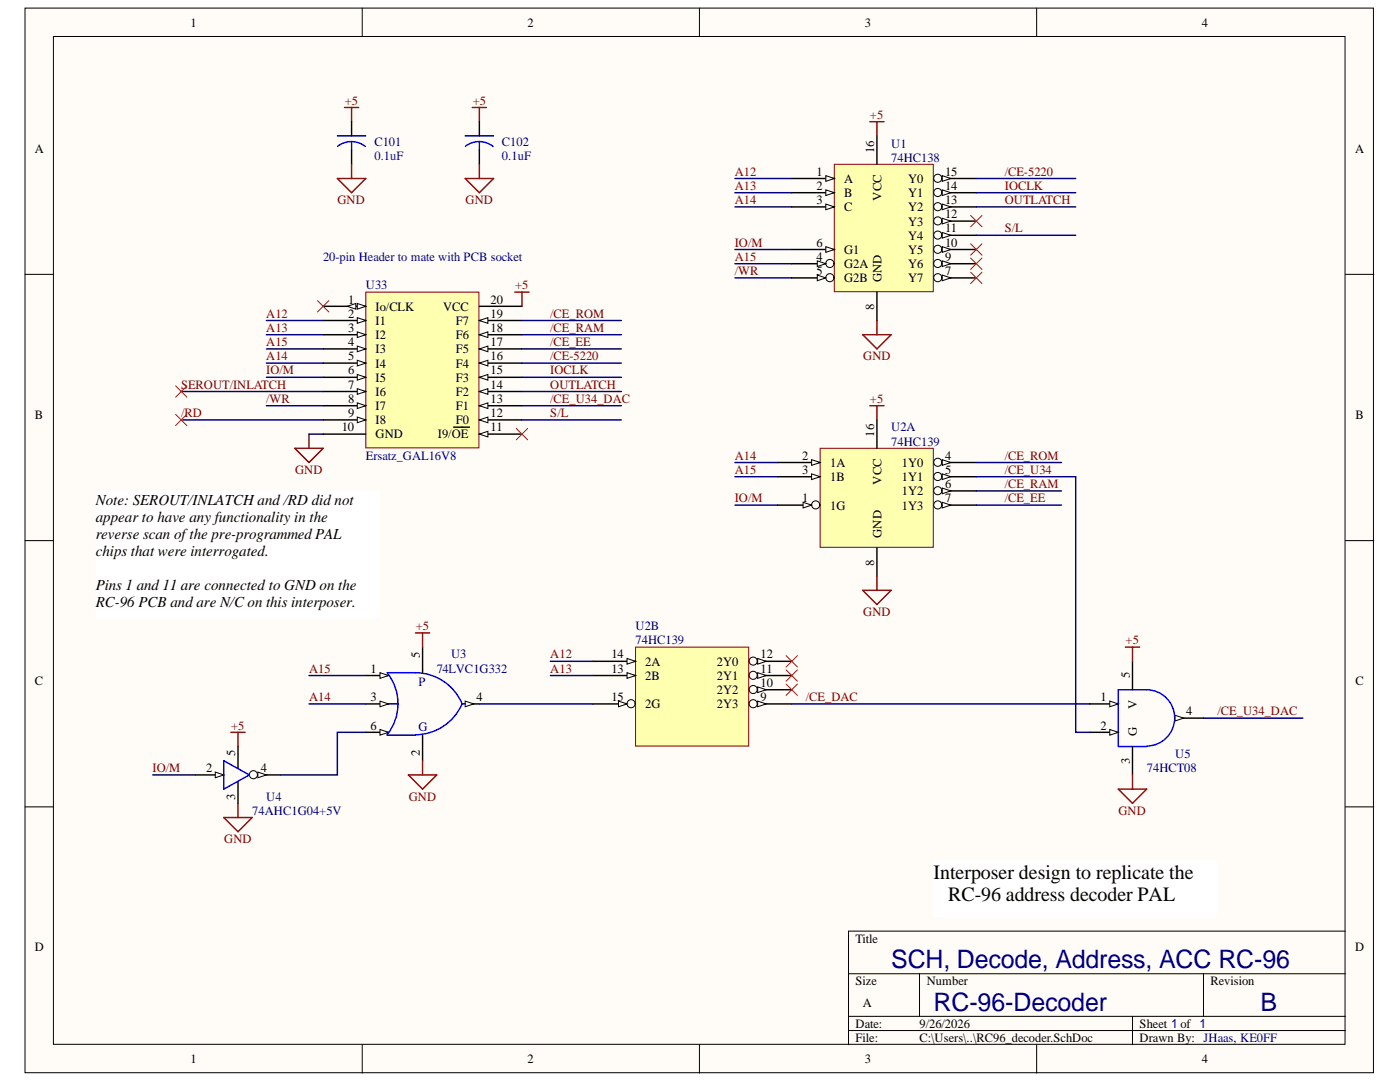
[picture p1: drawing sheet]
<svg xmlns="http://www.w3.org/2000/svg" width="279mm" height="216mm" viewBox="0 0 279 216" stroke-linecap="round" stroke-linejoin="round" font-family="sans-serif">
<g fill="#fffcf8" stroke="#000" stroke-width=".2">
<path d="M5 1.6h269.1v212.4h-269.1z"/>
<path d="M10.7 7.3h257.7v201.1h-257.7z"/>
</g>
<g fill="none" stroke="#000" stroke-width=".2">
<path d="M72.3 1.6v5.7M139.6 1.6v5.7M206.9 1.6v5.7M5 54.7h5.7M268.5 54.7h5.7M5 107.9h5.7M268.5 107.9h5.7M5 161h5.7M268.5 161h5.7M169.3 194.3h99.2M183.5 194.3v8.5M240.2 194.3v8.5"/>
<path d="M268.5 185.8h-99.2v22.7M72.3 208.5v5.6M139.6 208.5v5.6M169.3 202.8h99.2M169.3 205.6h99.2M206.9 208.5v5.6M226 202.8v5.7"/>
</g>
<path d="M166.5 32.8h19.8v25.4h-19.8z" fill="#ffffb0" stroke="#800000" stroke-width=".2"/>
<path d="M158 35.6h8.5" fill="none" stroke="#000" stroke-width=".29"/>
<path d="M164.8 35.1l1.7 .5-1.7 .6z" fill="#fffcf8" stroke="#000" stroke-width=".2"/>
<path d="M158 38.5h8.5" fill="none" stroke="#000" stroke-width=".29"/>
<path d="M164.8 37.9l1.7 .6-1.7 .5z" fill="#fffcf8" stroke="#000" stroke-width=".2"/>
<path d="M158 41.3h8.5" fill="none" stroke="#000" stroke-width=".29"/>
<path d="M164.8 40.7l1.7 .6-1.7 .6z" fill="#fffcf8" stroke="#000" stroke-width=".2"/>
<path d="M158 49.8h8.5" fill="none" stroke="#000" stroke-width=".29"/>
<path d="M164.8 49.2l1.7 .6-1.7 .6z" fill="#fffcf8" stroke="#000" stroke-width=".2"/>
<path d="M158 52.6h8.5" fill="none" stroke="#000" stroke-width=".29"/>
<circle cx="165.6" cy="52.6" r=".81" fill="#fffcf8" stroke="#000" stroke-width=".2"/>
<path d="M163.1 52.1l1.7 .5-1.7 .6z" fill="#fffcf8" stroke="#000" stroke-width=".2"/>
<path d="M158 55.5h8.5" fill="none" stroke="#000" stroke-width=".29"/>
<circle cx="165.6" cy="55.4" r=".81" fill="#fffcf8" stroke="#000" stroke-width=".2"/>
<path d="M163.1 54.9l1.7 .6-1.7 .5z" fill="#fffcf8" stroke="#000" stroke-width=".2"/>
<path d="M186.3 35.6h8.5" fill="none" stroke="#000" stroke-width=".29"/>
<circle cx="187.2" cy="35.6" r=".81" fill="#fffcf8" stroke="#000" stroke-width=".2"/>
<path d="M188 35.1l1.7 .5-1.7 .6z" fill="#fffcf8" stroke="#000" stroke-width=".2"/>
<path d="M186.3 38.5h8.5" fill="none" stroke="#000" stroke-width=".29"/>
<circle cx="187.2" cy="38.4" r=".81" fill="#fffcf8" stroke="#000" stroke-width=".2"/>
<path d="M188 37.9l1.7 .6-1.7 .5z" fill="#fffcf8" stroke="#000" stroke-width=".2"/>
<path d="M186.3 41.3h8.5" fill="none" stroke="#000" stroke-width=".29"/>
<circle cx="187.2" cy="41.2" r=".81" fill="#fffcf8" stroke="#000" stroke-width=".2"/>
<path d="M188 40.7l1.7 .6-1.7 .6z" fill="#fffcf8" stroke="#000" stroke-width=".2"/>
<path d="M186.3 44.1h8.5" fill="none" stroke="#000" stroke-width=".29"/>
<circle cx="187.2" cy="44.1" r=".81" fill="#fffcf8" stroke="#000" stroke-width=".2"/>
<path d="M188 43.6l1.7 .5-1.7 .6z" fill="#fffcf8" stroke="#000" stroke-width=".2"/>
<path d="M186.3 47h8.5" fill="none" stroke="#000" stroke-width=".29"/>
<circle cx="187.2" cy="46.9" r=".81" fill="#fffcf8" stroke="#000" stroke-width=".2"/>
<path d="M188 46.4l1.7 .6-1.7 .5z" fill="#fffcf8" stroke="#000" stroke-width=".2"/>
<path d="M186.3 49.8h8.5" fill="none" stroke="#000" stroke-width=".29"/>
<circle cx="187.2" cy="49.7" r=".81" fill="#fffcf8" stroke="#000" stroke-width=".2"/>
<path d="M188 49.2l1.7 .6-1.7 .6z" fill="#fffcf8" stroke="#000" stroke-width=".2"/>
<path d="M186.3 52.6h8.5" fill="none" stroke="#000" stroke-width=".29"/>
<circle cx="187.2" cy="52.6" r=".81" fill="#fffcf8" stroke="#000" stroke-width=".2"/>
<path d="M188 52.1l1.7 .5-1.7 .6z" fill="#fffcf8" stroke="#000" stroke-width=".2"/>
<path d="M186.3 55.5h8.5" fill="none" stroke="#000" stroke-width=".29"/>
<circle cx="187.2" cy="55.4" r=".81" fill="#fffcf8" stroke="#000" stroke-width=".2"/>
<path d="M188 54.9l1.7 .6-1.7 .5z" fill="#fffcf8" stroke="#000" stroke-width=".2"/>
<path d="M175 27.1v5.7M175 58.3v5.7" fill="none" stroke="#000" stroke-width=".29"/>
<path d="M126.8 129.1h22.6v19.8h-22.6z" fill="#ffffb0" stroke="#800000" stroke-width=".2"/>
<path d="M118.3 132h8.5" fill="none" stroke="#000" stroke-width=".29"/>
<path d="M125.1 131.4l1.7 .6-1.7 .5z" fill="#fffcf8" stroke="#000" stroke-width=".2"/>
<path d="M118.3 134.8h8.5" fill="none" stroke="#000" stroke-width=".29"/>
<path d="M125.1 134.2l1.7 .6-1.7 .6z" fill="#fffcf8" stroke="#000" stroke-width=".2"/>
<path d="M118.3 140.5h8.5" fill="none" stroke="#000" stroke-width=".29"/>
<circle cx="125.9" cy="140.4" r=".81" fill="#fffcf8" stroke="#000" stroke-width=".2"/>
<path d="M123.4 139.9l1.7 .6-1.7 .5z" fill="#fffcf8" stroke="#000" stroke-width=".2"/>
<path d="M149.5 132h8.5" fill="none" stroke="#000" stroke-width=".29"/>
<circle cx="150.3" cy="131.9" r=".81" fill="#fffcf8" stroke="#000" stroke-width=".2"/>
<path d="M151.2 131.4l1.7 .6-1.7 .5z" fill="#fffcf8" stroke="#000" stroke-width=".2"/>
<path d="M149.5 134.8h8.5" fill="none" stroke="#000" stroke-width=".29"/>
<circle cx="150.3" cy="134.8" r=".81" fill="#fffcf8" stroke="#000" stroke-width=".2"/>
<path d="M151.2 134.2l1.7 .6-1.7 .6z" fill="#fffcf8" stroke="#000" stroke-width=".2"/>
<path d="M149.5 137.6h8.5" fill="none" stroke="#000" stroke-width=".29"/>
<circle cx="150.3" cy="137.6" r=".81" fill="#fffcf8" stroke="#000" stroke-width=".2"/>
<path d="M151.2 137.1l1.7 .5-1.7 .6z" fill="#fffcf8" stroke="#000" stroke-width=".2"/>
<path d="M149.5 140.5h8.5" fill="none" stroke="#000" stroke-width=".29"/>
<circle cx="150.3" cy="140.4" r=".81" fill="#fffcf8" stroke="#000" stroke-width=".2"/>
<path d="M151.2 139.9l1.7 .6-1.7 .5z" fill="#fffcf8" stroke="#000" stroke-width=".2"/>
<path d="M163.7 89.5h22.6v19.7h-22.6z" fill="#ffffb0" stroke="#800000" stroke-width=".2"/>
<path d="M155.2 92.3h8.5" fill="none" stroke="#000" stroke-width=".29"/>
<path d="M162 91.7l1.7 .6-1.7 .6z" fill="#fffcf8" stroke="#000" stroke-width=".2"/>
<path d="M155.2 95.1h8.5" fill="none" stroke="#000" stroke-width=".29"/>
<path d="M162 94.6l1.7 .5-1.7 .6z" fill="#fffcf8" stroke="#000" stroke-width=".2"/>
<path d="M155.2 100.8h8.5" fill="none" stroke="#000" stroke-width=".29"/>
<circle cx="162.8" cy="100.7" r=".81" fill="#fffcf8" stroke="#000" stroke-width=".2"/>
<path d="M160.3 100.2l1.7 .6-1.7 .6z" fill="#fffcf8" stroke="#000" stroke-width=".2"/>
<path d="M186.3 92.3h8.5" fill="none" stroke="#000" stroke-width=".29"/>
<circle cx="187.2" cy="92.2" r=".81" fill="#fffcf8" stroke="#000" stroke-width=".2"/>
<path d="M188 91.7l1.7 .6-1.7 .6z" fill="#fffcf8" stroke="#000" stroke-width=".2"/>
<path d="M186.3 95.1h8.5" fill="none" stroke="#000" stroke-width=".29"/>
<circle cx="187.2" cy="95.1" r=".81" fill="#fffcf8" stroke="#000" stroke-width=".2"/>
<path d="M188 94.6l1.7 .5-1.7 .6z" fill="#fffcf8" stroke="#000" stroke-width=".2"/>
<path d="M186.3 98h8.5" fill="none" stroke="#000" stroke-width=".29"/>
<circle cx="187.2" cy="97.9" r=".81" fill="#fffcf8" stroke="#000" stroke-width=".2"/>
<path d="M188 97.4l1.7 .6-1.7 .5z" fill="#fffcf8" stroke="#000" stroke-width=".2"/>
<path d="M186.3 100.8h8.5" fill="none" stroke="#000" stroke-width=".29"/>
<circle cx="187.2" cy="100.7" r=".81" fill="#fffcf8" stroke="#000" stroke-width=".2"/>
<path d="M188 100.2l1.7 .6-1.7 .6z" fill="#fffcf8" stroke="#000" stroke-width=".2"/>
<path d="M175 83.8v5.7M175 109.3v5.7M73 134.8h4.5" fill="none" stroke="#000" stroke-width=".29"/>
<path d="M75.8 134.2l1.7 .6-1.7 .6z" fill="#fffcf8" stroke="#000" stroke-width=".2"/>
<path d="M73 146.1h4.5" fill="none" stroke="#000" stroke-width=".29"/>
<path d="M75.8 145.6l1.7 .5-1.7 .6z" fill="#fffcf8" stroke="#000" stroke-width=".2"/>
<path d="M92.8 140.5h2.9" fill="none" stroke="#000" stroke-width=".29"/>
<path d="M92.8 139.9l1.7 .6-1.7 .5z" fill="#fffcf8" stroke="#000" stroke-width=".2"/>
<path d="M77.2 134.2h5.7a10.2 10.2 0 0 1 9.3 6.3M77.3 134.3a9.9 9.9 0 0 1-.1 12.3M77.2 140.5h2.3" fill="none" stroke="#00f" stroke-width=".29"/>
<path d="M73 140.5h4.5" fill="none" stroke="#000" stroke-width=".29"/>
<path d="M75.8 139.9l1.7 .6-1.7 .5z" fill="#fffcf8" stroke="#000" stroke-width=".2"/>
<path d="M77.2 146.7h5.7M92.2 140.5a10.2 10.2 0 0 1-9.3 6.1M92.3 140.5h.5" fill="none" stroke="#00f" stroke-width=".29"/>
<path d="M84.3 129.1v5.1M39 154.6h5.7M84.3 146.7v5.1" fill="none" stroke="#000" stroke-width=".29"/>
<path d="M43 154.1l1.7 .5-1.7 .6z" fill="#fffcf8" stroke="#000" stroke-width=".2"/>
<path d="M49.8 154.6h6.2" fill="none" stroke="#000" stroke-width=".29"/>
<circle cx="50.6" cy="154.6" r=".81" fill="#fffcf8" stroke="#000" stroke-width=".2"/>
<path d="M51.5 154.1l1.7 .5-1.7 .6z" fill="#fffcf8" stroke="#000" stroke-width=".2"/>
<path d="M70.2 24.3v2.8M70.2 30v2.8M95.7 24.3v2.8M95.7 30v2.8M47.5 149v4.2M47.5 156v4.3" fill="none" stroke="#000" stroke-width=".29"/>
<path d="M67.3 27.1h5.7M70.2 28.3l1.4 .2 1.3 .7M70.2 28.3l-1.5 .2-1.3 .7M70.2 28.3v1.7M92.8 27.1h5.7M95.7 28.3l1.4 .2 1.3 .7M95.7 28.3l-1.5 .2-1.3 .7M95.7 28.3v1.7M44.7 151.8l5.1 2.8-5.1 2.9z" fill="none" stroke="#00f" stroke-width=".29"/>
<g fill="none" stroke="#800000" stroke-width=".29">
<path d="M67.3 35.6h5.7l-2.8 2.9zM68.7 21.5h2.9M70.2 21.5v2.8M70.2 32.8v2.8M92.8 35.6h5.7l-2.8 2.9zM94.3 21.5h2.8M95.7 21.5v2.8M95.7 32.8v2.8M173.6 24.3h2.8M175 24.3v2.8M172.2 66.8h5.6l-2.8 2.8zM175 64v2.8"/>
<path d="M173.6 81h2.8M175 81v2.8M172.2 117.8h5.6l-2.8 2.8zM175 115v2.8M82.9 126.3h2.8M84.3 126.3v2.8M46.1 146.1h2.8M47.5 146.1v2.9M81.5 154.6h5.7l-2.9 2.9zM84.3 151.8v2.8M44.7 163.1h5.6l-2.8 2.9zM47.5 160.3v2.8"/>
</g>
<path d="M73 58.3h22.6v31.1h-22.6z" fill="#ffffb0" stroke="#800000" stroke-width=".2"/>
<path d="M64.5 61.1h8.5" fill="none" stroke="#000" stroke-width=".29"/>
<g fill="#fffcf8" stroke="#000" stroke-width=".2">
<path d="M71.3 60.6l1.7 .5-1.7 .6z"/>
<path d="M69.3 61.1l1.7-.5v1.1z"/>
</g>
<path d="M64.5 64h8.5" fill="none" stroke="#000" stroke-width=".29"/>
<path d="M71.3 63.4l1.7 .6-1.7 .5z" fill="#fffcf8" stroke="#000" stroke-width=".2"/>
<path d="M64.5 66.8h8.5" fill="none" stroke="#000" stroke-width=".29"/>
<path d="M71.3 66.2l1.7 .6-1.7 .6z" fill="#fffcf8" stroke="#000" stroke-width=".2"/>
<path d="M64.5 69.6h8.5" fill="none" stroke="#000" stroke-width=".29"/>
<path d="M71.3 69.1l1.7 .5-1.7 .6z" fill="#fffcf8" stroke="#000" stroke-width=".2"/>
<path d="M64.5 72.5h8.5" fill="none" stroke="#000" stroke-width=".29"/>
<path d="M71.3 71.9l1.7 .6-1.7 .5z" fill="#fffcf8" stroke="#000" stroke-width=".2"/>
<path d="M64.5 75.3h8.5" fill="none" stroke="#000" stroke-width=".29"/>
<path d="M71.3 74.7l1.7 .6-1.7 .6z" fill="#fffcf8" stroke="#000" stroke-width=".2"/>
<path d="M64.5 78.1h8.5" fill="none" stroke="#000" stroke-width=".29"/>
<path d="M71.3 77.6l1.7 .5-1.7 .6z" fill="#fffcf8" stroke="#000" stroke-width=".2"/>
<path d="M64.5 81h8.5" fill="none" stroke="#000" stroke-width=".29"/>
<path d="M71.3 80.4l1.7 .6-1.7 .5z" fill="#fffcf8" stroke="#000" stroke-width=".2"/>
<path d="M64.5 83.8h8.5" fill="none" stroke="#000" stroke-width=".29"/>
<path d="M71.3 83.2l1.7 .6-1.7 .6z" fill="#fffcf8" stroke="#000" stroke-width=".2"/>
<path d="M64.5 86.6h8.5M95.7 86.6h8.5" fill="none" stroke="#000" stroke-width=".29"/>
<path d="M95.7 86.6l1.7-.5v1.1z" fill="#fffcf8" stroke="#000" stroke-width=".2"/>
<path d="M90.5 85.2h3.2M95.7 83.8h8.5" fill="none" stroke="#000" stroke-width=".29"/>
<path d="M95.7 83.8l1.7-.6v1.2z" fill="#fffcf8" stroke="#000" stroke-width=".2"/>
<path d="M95.7 81h8.5" fill="none" stroke="#000" stroke-width=".29"/>
<path d="M95.7 81l1.7-.6v1.1z" fill="#fffcf8" stroke="#000" stroke-width=".2"/>
<path d="M95.7 78.1h8.5" fill="none" stroke="#000" stroke-width=".29"/>
<path d="M95.7 78.1l1.7-.5v1.1z" fill="#fffcf8" stroke="#000" stroke-width=".2"/>
<path d="M95.7 75.3h8.5" fill="none" stroke="#000" stroke-width=".29"/>
<path d="M95.7 75.3l1.7-.6v1.2z" fill="#fffcf8" stroke="#000" stroke-width=".2"/>
<path d="M95.7 72.5h8.5" fill="none" stroke="#000" stroke-width=".29"/>
<path d="M95.7 72.5l1.7-.6v1.1z" fill="#fffcf8" stroke="#000" stroke-width=".2"/>
<path d="M95.7 69.6h8.5" fill="none" stroke="#000" stroke-width=".29"/>
<path d="M95.7 69.6l1.7-.5v1.1z" fill="#fffcf8" stroke="#000" stroke-width=".2"/>
<path d="M95.7 66.8h8.5" fill="none" stroke="#000" stroke-width=".29"/>
<path d="M95.7 66.8l1.7-.6v1.2z" fill="#fffcf8" stroke="#000" stroke-width=".2"/>
<path d="M95.7 64h8.5" fill="none" stroke="#000" stroke-width=".29"/>
<path d="M95.7 64l1.7-.6v1.1z" fill="#fffcf8" stroke="#000" stroke-width=".2"/>
<path d="M95.7 61.1h8.5M217.5 140.5h5.7" fill="none" stroke="#000" stroke-width=".29"/>
<g fill="none" stroke="#000080" stroke-width=".29">
<path d="M146.7 38.5h11.3M146.7 35.6h11.3M194.8 38.5h19.9M194.8 35.6h19.9M146.7 55.5h11.3M146.7 52.6h11.3M146.7 49.8h11.3M146.7 41.3h11.3M194.8 41.3h19.9M194.8 47h19.9M36.2 78.1h28.3M53.2 75.3h11.3"/>
<path d="M53.2 64h11.3M53.2 66.8h11.3M53.2 69.6h11.3M53.2 72.5h11.3M104.2 75.3h19.8M104.2 64h19.8M104.2 66.8h19.8M104.2 69.6h19.8M104.2 72.5h19.8M104.2 78.1h19.8M36.2 83.8h28.3M53.2 81h11.3"/>
<path d="M61.7 86.6h2.8M104.2 81h19.8M104.2 83.8h19.8M146.7 92.3h8.5M146.7 95.1h8.5M194.8 98h17M194.8 92.3h17M146.7 100.8h8.5M194.8 100.8h17M61.7 134.8h11.3M109.8 134.8h8.5M109.8 132h8.5"/>
<path d="M30.5 154.6h8.5M61.7 140.5h11.3M73 146.1h-5.7v8.5h-11.3M95.7 140.5h22.6M158 140.5h59.5"/>
</g>
<path d="M102.8 58.3h2.8M104.2 58.3v2.8M58.8 89.5h5.7l-2.8 2.8zM61.7 86.6v2.9" fill="none" stroke="#800000" stroke-width=".29"/>
<g fill="none" stroke="#f00" stroke-width=".2">
<path d="M63.4 60l2.2 2.3M65.6 60l-2.2 2.3M193.7 54.3l2.3 2.3M193.7 51.5l2.3 2.3M193.7 48.7l2.3 2.2M193.7 43l2.3 2.3M196 54.3l-2.3 2.3M196 51.5l-2.3 2.3M196 48.7l-2.3 2.2M196 43l-2.3 2.3M35 77l2.3 2.3M37.3 77l-2.3 2.3"/>
<path d="M35 82.7l2.3 2.2M37.3 82.7l-2.3 2.2M103 85.5l2.3 2.3M105.3 85.5l-2.3 2.3M156.9 130.8l2.2 2.3M156.9 133.7l2.2 2.2M156.9 136.5l2.2 2.3M159.1 130.8l-2.2 2.3M159.1 133.7l-2.2 2.2M159.1 136.5l-2.2 2.3"/>
</g>
<path d="M228.8 148.9a5.6 5.6 0 0 0 5.6-5.6 5.6 5.6 0 0 0-5.6-5.7h-5.6v11.4h5.6" fill="none" stroke="#00f" stroke-width=".29"/>
<path d="M221.5 139.9l1.7 .6-1.7 .5z" fill="#fffcf8" stroke="#000" stroke-width=".2"/>
<path d="M217.5 146.1h5.7" fill="none" stroke="#000" stroke-width=".29"/>
<path d="M221.5 145.6l1.7 .5-1.7 .6z" fill="#fffcf8" stroke="#000" stroke-width=".2"/>
<path d="M234.5 143.3h5.7" fill="none" stroke="#000" stroke-width=".29"/>
<path d="M234.5 142.7l1.7 .6-1.7 .6z" fill="#fffcf8" stroke="#000" stroke-width=".2"/>
<path d="M226 132v5.6M226 149v5.6" fill="none" stroke="#000" stroke-width=".29"/>
<path d="M224.6 129.1h2.8M226 129.1v2.9M223.2 157.5h5.6l-2.8 2.8zM226 154.6v2.9" fill="none" stroke="#800000" stroke-width=".29"/>
<path d="M194.8 95.1h19.9v51h2.8M240.2 143.3h19.8" fill="none" stroke="#000080" stroke-width=".29"/>
<g fill="#fff" stroke="#fff" stroke-width=".2">
<path d="M19.2 98h56.5v25.4h-56.5z"/>
<path d="M186.3 171.6h56.6v11.3h-56.6z"/>
</g>
<g font-size="5.1" fill="#000080">
<text x="177.9" y="193.2">SCH, Decode, Address, ACC RC-96</text>
<text x="186.3" y="201.7">RC-96-Decoder</text>
<text x="251.6" y="201.7">B</text>
</g>
<g font-size="4.1">
<text x="186.3" y="175.3">Interposer design to replicate the</text>
<text x="189.3" y="179.8">RC-96 address decoder PAL</text>
</g>
<g font-size="3">
<text x="19.1" y="100.7">Note: SEROUT/INLATCH and /RD did not</text>
<text x="19.1" y="104.1">appear to have any functionality in the</text>
<text x="19.1" y="107.5">reverse scan of the pre-programmed PAL</text>
<text x="19.1" y="110.9">chips that were interrogated.</text>
<text x="19.1" y="117.7">Pins 1 and 11 are connected to GND on the</text>
<text x="19.1" y="121.1">RC-96 PCB and are N/C on this interposer.</text>
</g>
<g font-size="2.5">
<text x="38" y="5.3">1</text>
<text x="105.3" y="5.3">2</text>
<text x="172.6" y="5.3">3</text>
<text x="239.9" y="5.3">4</text>
<text x="6.9" y="30.5">A</text>
<text x="163" y="35.1">1</text>
<text x="174.5" y="30.5" transform="rotate(-90 174.5 30.5)">16</text>
<text x="188.6" y="35.1">15</text>
<text x="270.4" y="30.5">A</text>
<text x="163" y="37.9">2</text>
<text x="163" y="40.8">3</text>
<text x="168.5" y="36.5">A</text>
<text x="168.5" y="39.3">B</text>
<text x="175.9" y="40" transform="rotate(-90 175.9 40)">VCC</text>
<text x="181.2" y="36.5">Y0</text>
<text x="181.2" y="39.3">Y1</text>
<text x="188.6" y="37.9">14</text>
<text x="188.6" y="40.8">13</text>
<text x="168.5" y="42.1">C</text>
<text x="181.2" y="42.1">Y2</text>
<text x="181.2" y="45">Y3</text>
<text x="181.2" y="47.8">Y4</text>
<text x="188.6" y="43.6">12</text>
<text x="188.6" y="46.4">11</text>
<text x="163" y="49.2">6</text>
<text x="163" y="52">4</text>
<text x="168.5" y="50.7">G1</text>
<text x="168.5" y="53.5">G2A</text>
<text x="181.2" y="50.7">Y5</text>
<text x="181.2" y="53.5">Y6</text>
<text x="188.6" y="49.2">10</text>
<text x="188.6" y="52">9</text>
<text x="163" y="54.9">5</text>
<text x="168.5" y="56.3">G2B</text>
<text x="175.9" y="56.3" transform="rotate(-90 175.9 56.3)">GND</text>
<text x="181.2" y="56.3">Y7</text>
<text x="188.6" y="54.9">7</text>
<text x="69.5" y="60.6">1</text>
<text x="69.5" y="63.4">2</text>
<text x="75" y="62">Io/CLK</text>
<text x="75" y="64.8">I1</text>
<text x="88.4" y="62">VCC</text>
<text x="91" y="64.8">F7</text>
<text x="97.9" y="63.4">19</text>
<text x="97.9" y="60.6">20</text>
<text x="174.5" y="61.8" transform="rotate(-90 174.5 61.8)">8</text>
<text x="69.5" y="66.2">3</text>
<text x="69.5" y="69">4</text>
<text x="69.5" y="71.9">5</text>
<text x="75" y="67.7">I2</text>
<text x="75" y="70.5">I3</text>
<text x="91" y="70.5">F5</text>
<text x="91" y="67.7">F6</text>
<text x="97.9" y="71.9">16</text>
<text x="97.9" y="69">17</text>
<text x="97.9" y="66.2">18</text>
<text x="69.5" y="74.7">6</text>
<text x="69.5" y="77.6">7</text>
<text x="75" y="73.3">I4</text>
<text x="75" y="76.1">I5</text>
<text x="91" y="76.1">F3</text>
<text x="91" y="73.3">F4</text>
<text x="97.9" y="77.6">14</text>
<text x="97.9" y="74.7">15</text>
<text x="6.9" y="83.6">B</text>
<text x="69.5" y="80.4">8</text>
<text x="69.5" y="83.2">9</text>
<text x="75" y="79">I6</text>
<text x="75" y="81.8">I7</text>
<text x="91" y="81.8">F1</text>
<text x="91" y="79">F2</text>
<text x="97.9" y="83.2">12</text>
<text x="97.9" y="80.4">13</text>
<text x="270.5" y="83.6">B</text>
<text x="68.2" y="86">10</text>
<text x="75" y="84.7">I8</text>
<text x="75" y="87.5">GND</text>
<text x="87.4" y="87.5">I9/OE</text>
<text x="91" y="84.7">F0</text>
<text x="97.9" y="86">11</text>
<text x="174.5" y="87.2" transform="rotate(-90 174.5 87.2)">16</text>
<text x="160.1" y="91.7">2</text>
<text x="160.1" y="94.6">3</text>
<text x="165.7" y="93.1">1A</text>
<text x="180" y="93.1">1Y0</text>
<text x="188.6" y="91.7">4</text>
<text x="188.6" y="94.6">5</text>
<text x="160.1" y="100.3">1</text>
<text x="165.7" y="96">1B</text>
<text x="165.7" y="101.7">1G</text>
<text x="175.9" y="96.7" transform="rotate(-90 175.9 96.7)">VCC</text>
<text x="180" y="96">1Y1</text>
<text x="180" y="98.8">1Y2</text>
<text x="180" y="101.7">1Y3</text>
<text x="188.6" y="97.4">6</text>
<text x="188.6" y="100.3">7</text>
<text x="175.9" y="107.3" transform="rotate(-90 175.9 107.3)">GND</text>
<text x="174.5" y="112.9" transform="rotate(-90 174.5 112.9)">8</text>
<text x="83.8" y="131.4" transform="rotate(-90 83.8 131.4)">5</text>
<text x="122" y="131.4">14</text>
<text x="151.8" y="131.4">12</text>
<text x="6.9" y="136.7">C</text>
<text x="74" y="134.3">1</text>
<text x="122" y="134.3">13</text>
<text x="128.8" y="132.8">2A</text>
<text x="128.8" y="135.6">2B</text>
<text x="143.1" y="132.8">2Y0</text>
<text x="143.1" y="135.6">2Y1</text>
<text x="151.8" y="134.3">11</text>
<text x="151.8" y="137.1">10</text>
<text x="225.5" y="135.4" transform="rotate(-90 225.5 135.4)">5</text>
<text x="270.5" y="136.7">C</text>
<text x="74" y="139.9">3</text>
<text x="95.1" y="139.9">4</text>
<text x="122" y="139.9">15</text>
<text x="128.8" y="141.3">2G</text>
<text x="143.1" y="138.5">2Y2</text>
<text x="143.1" y="141.3">2Y3</text>
<text x="151.8" y="139.9">9</text>
<text x="219.7" y="139.9">1</text>
<text x="226.8" y="141.5" transform="rotate(-90 226.8 141.5)">V</text>
<text x="236.7" y="142.7">4</text>
<text x="74" y="145.6">6</text>
<text x="219.7" y="145.6">2</text>
<text x="226.8" y="147" transform="rotate(-90 226.8 147)">G</text>
<text x="41.1" y="154.1">2</text>
<text x="47" y="150.9" transform="rotate(-90 47 150.9)">5</text>
<text x="52" y="154.1">4</text>
<text x="83.8" y="150.8" transform="rotate(-90 83.8 150.8)">2</text>
<text x="225.5" y="152.5" transform="rotate(-90 225.5 152.5)">3</text>
<text x="47" y="159.6" transform="rotate(-90 47 159.6)">3</text>
<text x="6.9" y="189.9">D</text>
<text x="170.7" y="188.1">Title</text>
<text x="270.4" y="189.9">D</text>
<text x="170.7" y="196.6">Size</text>
<text x="185" y="196.6">Number</text>
<text x="241.6" y="196.6">Revision</text>
<text x="172.2" y="200.8">A</text>
<text x="170.7" y="205.1">Date:</text>
<text x="170.7" y="207.9">File:</text>
<text x="183.5" y="205.1">9/26/2026</text>
<text x="183.5" y="207.9">C:\Users\..\RC96_decoder.SchDoc</text>
<text x="227.4" y="205.1">Sheet 1 of 1</text>
<text x="227.4" y="207.9">Drawn By: JHaas, KE0FF</text>
<text x="38" y="212.2">1</text>
<text x="105.3" y="212.2">2</text>
<text x="172.6" y="212.2">3</text>
<text x="239.9" y="212.2">4</text>
</g>
<g font-size="2.5" fill="#800000">
<text x="68.8" y="20.9">+5</text>
<text x="94.3" y="20.9">+5</text>
<text x="173.6" y="23.8">+5</text>
<text x="146.6" y="35.1">A12</text>
<text x="200.5" y="35.1">/CE-5220</text>
<text x="67.4" y="40.8">GND</text>
<text x="92.9" y="40.8">GND</text>
<text x="146.6" y="37.9">A13</text>
<text x="146.6" y="40.8">A14</text>
<text x="200.5" y="37.9">IOCLK</text>
<text x="200.5" y="40.8">OUTLATCH</text>
<text x="200.5" y="46.4">S/L</text>
<text x="146.6" y="52">A15</text>
<text x="146.6" y="49.2">IO/M</text>
<text x="102.8" y="57.7">+5</text>
<text x="146.6" y="54.9">/WR</text>
<text x="53.1" y="63.4">A12</text>
<text x="109.8" y="63.4">/CE_ROM</text>
<text x="53.1" y="66.2">A13</text>
<text x="53.1" y="71.9">A14</text>
<text x="53.1" y="69">A15</text>
<text x="109.8" y="71.9">/CE-5220</text>
<text x="109.8" y="66.2">/CE_RAM</text>
<text x="109.8" y="69">/CE_EE</text>
<text x="172.3" y="71.9">GND</text>
<text x="36.1" y="77.6">SEROUT/INLATCH</text>
<text x="53.1" y="74.7">IO/M</text>
<text x="109.8" y="74.7">IOCLK</text>
<text x="109.8" y="77.6">OUTLATCH</text>
<text x="36.1" y="83.2">/RD</text>
<text x="53.1" y="80.4">/WR</text>
<text x="109.8" y="83.2">S/L</text>
<text x="109.8" y="80.4">/CE_U34_DAC</text>
<text x="173.6" y="80.4">+5</text>
<text x="58.9" y="94.6">GND</text>
<text x="146.6" y="91.7">A14</text>
<text x="146.6" y="94.6">A15</text>
<text x="200.5" y="91.7">/CE_ROM</text>
<text x="200.5" y="94.6">/CE_U34</text>
<text x="146.6" y="100.3">IO/M</text>
<text x="200.5" y="97.4">/CE_RAM</text>
<text x="200.5" y="100.3">/CE_EE</text>
<text x="83" y="125.7">+5</text>
<text x="172.3" y="122.9">GND</text>
<text x="109.8" y="131.4">A12</text>
<text x="224.6" y="128.6">+5</text>
<text x="61.7" y="134.3">A15</text>
<text x="109.8" y="134.3">A13</text>
<text x="61.7" y="139.9">A14</text>
<text x="160.8" y="139.9">/CE_DAC</text>
<text x="243" y="142.7">/CE_U34_DAC</text>
<text x="46.1" y="145.6">+5</text>
<text x="30.5" y="154.1">IO/M</text>
<text x="81.6" y="159.7">GND</text>
<text x="223.2" y="162.6">GND</text>
<text x="44.8" y="168.3">GND</text>
</g>
<g font-size="2.5" fill="#000080">
<text x="74.7" y="29.1">C101</text>
<text x="100.2" y="29.1">C102</text>
<text x="177.9" y="29.4">U1</text>
<text x="74.7" y="32">0.1uF</text>
<text x="100.2" y="32">0.1uF</text>
<text x="177.9" y="32.2">74HC138</text>
<text x="64.5" y="52">20-pin Header to mate with PCB socket</text>
<text x="73" y="57.7">U33</text>
<text x="177.9" y="86">U2A</text>
<text x="177.9" y="88.9">74HC139</text>
<text x="73" y="91.7">Ersatz_GAL16V8</text>
<text x="126.8" y="125.7">U2B</text>
<text x="90" y="131.4">U3</text>
<text x="126.8" y="128.6">74HC139</text>
<text x="83.5" y="136.8">P</text>
<text x="87.2" y="134.3">74LVC1G332</text>
<text x="83.5" y="145.9">G</text>
<text x="228.9" y="154.1">74HCT08</text>
<text x="234.5" y="151.3">U5</text>
<text x="53.1" y="159.7">U4</text>
<text x="50.3" y="162.6">74AHC1G04+5V</text>
</g>
</svg>
